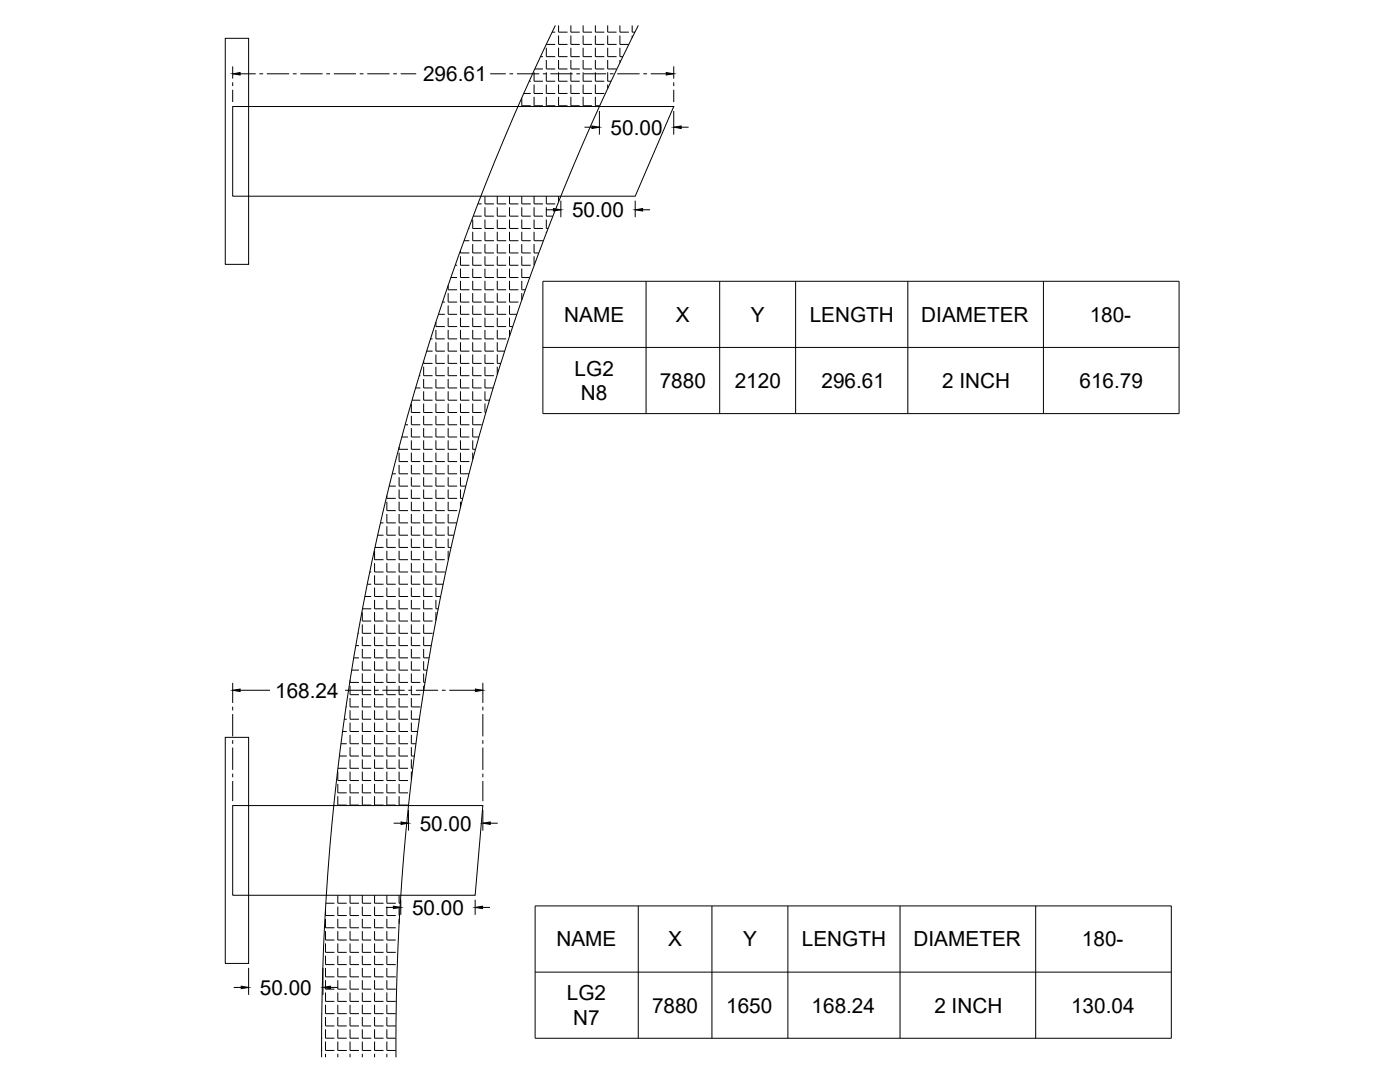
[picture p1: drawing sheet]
<svg xmlns="http://www.w3.org/2000/svg" width="279mm" height="216mm" viewBox="0 0 279 216" stroke-linecap="round" stroke-linejoin="round" font-family="sans-serif">
<!-- layer: 0 -->
<g fill="none" stroke="#000" stroke-width=".2">
<path d="M45 7.6h4.6v45.2h-4.6zM46.4 13.2v2.5M46.4 16.4v.8M46.4 17.9v2.5M47.9 14.7h3.1M51.8 14.7h.7M53.3 14.7h4.4M58.5 14.7h.7M59.9 14.7h4.5M65.1 14.7h.8M66.6 14.7h4.5M71.8 14.7h.7"/>
<path d="M73.3 14.7h4.4M78.5 14.7h.7M80 14.7h3.1M97.8 14.7h3.1M101.7 14.7h.7M103.2 14.7h4.4M104.1 19.5v1.6h1.8M104.5 18.7h1.4M105.6 16.2h.3M106.6 14.4v1.8h1.8M106.6 16.9v1.8h1.8M106.6 19.3v1.8h1.8"/>
<path d="M106.7 13.8h1.7M107.9 11.3h.5M108.4 14.7h.7M109 8.8l1.8 .1M109 9.5v1.8h1.8M109 12v1.8h1.8M109 14.4v1.8h1.8M109 16.9v1.8h1.8M109 19.3v1.8h1.8M109.8 14.7h4.5M110.2 6.4h.6M110.8 5.1a465.7 465.7 0 0 0-46.6 205.9"/>
<path d="M111.5 5.1v1.3h1.8M111.5 7.1v1.8h1.8M111.5 9.5v1.8h1.8M111.5 12v1.8h1.8M111.5 14.4v1.8h1.8M111.5 16.9v1.8h1.8M111.5 19.3v1.8h1.8M113.9 5.1v1.3h1.8M113.9 7.1v1.8h1.8M113.9 9.5v1.8h1.8M113.9 12v1.8h1.8M113.9 14.4v1.8h1.8"/>
<path d="M113.9 16.9v1.8h1.8M113.9 19.3v1.8h1.8M115 14.7h.8M116.4 5.1v1.3h1.8M116.4 7.1v1.8h1.8M116.4 9.5v1.8h1.8M116.4 12v1.8h1.8M116.4 14.4v1.8h1.8M116.4 16.9v1.8h1.8M116.4 19.3v1.8h1.8M116.5 14.7h4.5M118.8 5.1v1.3h1.8"/>
<path d="M118.8 7.1v1.8h1.8M118.8 9.5v1.8h1.8M118.8 12v1.8h1.8M118.8 14.4v1.8h1.8M118.8 16.9v1.8h1.8M118.8 19.3v1.8h.9M121.3 5.1v1.3h1.8M121.3 7.1v1.8h1.8M121.3 9.5v1.8h1.8M121.3 12v1.8h1.8M121.3 14.4v1.8h.7M121.3 16.9v.8"/>
<path d="M121.7 14.7h.7M123.2 14.7h4.4M123.7 5.1v1.3h1.8M123.7 7.1v1.8h1.8M123.7 9.5v1.8h.6M123.7 12v.5M126.2 5.1v1.3h.5M126.2 7.1v.4M127.4 5.1a450.9 450.9 0 0 0-48.4 205.9M128.4 14.7h.7M129.9 14.7h3.1M134.5 13.2v2.5"/>
<path d="M134.5 16.4v.8M134.5 17.9v2.5M46.4 21.3h88.1l-7.7 17.9h-80.4zM96.8 39.2v1.5h1.8M99.2 39.2v1.5h1.8M101.7 39.2v1.5h1.8M103.4 21.1h.1M104.1 39.2v1.5h1.8M106.6 39.2v1.5h1.8M109 39.2v1.5h1.8M111.5 39.2v1.1M116.6 25.4h1.5"/>
<path d="M119.6 22.1v4.8M134.5 22.1v4.8M135.9 25.4h1.5M89.4 56.9v.9h1.8M89.4 58.5v1.8h1.8M90 55.4h1.2M90.8 52.9h.4M91.9 50v.5h1.8M91.9 51.1v1.8h1.8M91.9 53.6v1.8h1.8M91.9 56v1.8h1.8M91.9 58.5v1.8h1.8"/>
<path d="M92.6 48h1.1M93.5 45.6h.2M94.3 43.8v1.8h1.8M94.3 46.3v1.7h1.8M94.3 48.7v1.8h1.8M94.3 51.1v1.8h1.8M94.3 53.6v1.8h1.8M94.3 56v1.8h1.8M94.3 58.5v1.8h1.8M94.4 43.1h1.7M95.4 40.7h.7M96.8 41.4v1.7h1.8"/>
<path d="M96.8 43.8v1.8h1.8M96.8 46.3v1.7h1.8M96.8 48.7v1.8h1.8M96.8 51.1v1.8h1.8M96.8 53.6v1.8h1.8M96.8 56v1.8h1.8M96.8 58.5v1.8h1.8M99.2 41.4v1.7h1.8M99.2 43.8v1.8h1.8M99.2 46.3v1.7h1.8M99.2 48.7v1.8h1.8M99.2 51.1v1.8h1.8"/>
<path d="M99.2 53.6v1.8h1.8M99.2 56v1.8h1.8M99.2 58.5v1.8h1.8M101.7 41.4v1.7h1.8M101.7 43.8v1.8h1.8M101.7 46.3v1.7h1.8M101.7 48.7v1.8h1.8M101.7 51.1v1.8h1.8M101.7 53.6v1.8h1.8M101.7 56v1.8h1.8M101.7 58.5v1.8h1.8M104.1 41.4v1.7h1.8"/>
<path d="M104.1 43.8v1.8h1.8M104.1 46.3v1.7h1.8M104.1 48.7v1.8h1.8M104.1 51.1v1.8h1.8M104.1 53.6v1.8h1.6M104.1 56v1.8h.7M104.1 58.5v1.4M106.6 41.4v1.7h1.8M106.6 43.8v1.8h1.8M106.6 46.3v1.7h1.8M106.6 48.7v1.8h.9M106.6 51.1v1.8"/>
<path d="M108.3 56.1h127v26.4h-127zM109 41.9h1.4M109 41.4v1.7h1.3M109 43.8v1.8h.4M109 46.3v.2M111.9 40v3.3M126.8 40v3.3M128.2 41.9h1.5M128.9 56.1v26.4M143.6 56.1v26.4M158.8 56.1v26.4M181.2 56.1v26.4"/>
<path d="M208.2 56.1v26.4M82.2 79.9h1.7M82.9 77.4h1M83.7 75h.2M84.6 72v.5h1.7M84.6 73.2v1.8h1.7M84.6 75.6v1.8h1.7M84.6 78.1v1.8h1.7M85.2 70.1h1.1M85.9 67.6h.4M87 64.3v.9h1.8M87 65.8v1.8h1.8"/>
<path d="M87 68.3v1.8h1.8M87 70.7v1.8h1.8M87 73.2v1.8h1.8M87 75.6v1.8h1.8M87 78.1v1.8h1.8M87.5 62.7h1.3M88.3 60.3h.5M89.4 60.9v1.8h1.8M89.4 63.4v1.8h1.8M89.4 65.8v1.8h1.8M89.4 68.3v1.8h1.8M89.4 70.7v1.8h1.8"/>
<path d="M89.4 73.2v1.8h1.8M89.4 75.6v1.8h1.8M89.4 78.1v1.8h1.8M91.9 60.9v1.8h1.8M91.9 63.4v1.8h1.8M91.9 65.8v1.8h1.8M91.9 68.3v1.8h1.8M91.9 70.7v1.8h1.8M91.9 73.2v1.8h1.8M91.9 75.6v1.8h1.8M91.9 78.1v1.8h1.8M94.3 60.9v1.8h1.8"/>
<path d="M94.3 63.4v1.8h1.8M94.3 65.8v1.8h1.8M94.3 68.3v1.8h1.8M94.3 70.7v1.8h1.8M94.3 73.2v1.8h1.8M94.3 75.6v1.8h1.8M94.3 78.1v1.8h1.8M96.8 60.9v1.8h1.8M96.8 63.4v1.8h1.8M96.8 65.8v1.8h1.8M96.8 68.3v1.8h1.8M96.8 70.7v1.8h1.8"/>
<path d="M96.8 73.2v1.8h1.8M96.8 75.6v1.8h1.6M96.8 78.1v1.8h.9M99.2 60.9v1.8h1.8M99.2 63.4v1.8h1.8M99.2 65.8v1.8h1.8M99.2 68.3v1.8h1.5M99.2 70.7v1.8h.7M99.2 73.2v1.5M101.7 60.9v1.8h1.4M101.7 63.4v1.8h.6M101.7 65.8v1.3"/>
<path d="M108.3 69.3h127M77.2 98.9v.5h1.8M77.7 97h1.3M78.3 94.5h.7M78.9 92.1h.1M79.7 89.2v.5h1.7M79.7 90.3v1.8h1.7M79.7 92.8v1.7h1.7M79.7 95.2v1.8h1.7M79.7 97.7v1.7h1.7M80.2 87.2h1.2M80.9 84.8h.5"/>
<path d="M82.1 80.5v1.8h1.8M82.1 83v1.8h1.8M82.1 85.4v1.8h1.8M82.1 87.9v1.8h1.8M82.1 90.3v1.8h1.8M82.1 92.8v1.7h1.8M82.1 95.2v1.8h1.8M82.1 97.7v1.7h1.8M84.6 80.5v1.8h1.7M84.6 83v1.8h1.7M84.6 85.4v1.8h1.7M84.6 87.9v1.8h1.7"/>
<path d="M84.6 90.3v1.8h1.7M84.6 92.8v1.7h1.7M84.6 95.2v1.8h1.7M84.6 97.7v1.7h1.7M87 80.5v1.8h1.8M87 83v1.8h1.8M87 85.4v1.8h1.8M87 87.9v1.8h1.8M87 90.3v1.8h1.8M87 92.8v1.7h1.8M87 95.2v1.8h1.8M87 97.7v1.7h1.8"/>
<path d="M89.4 80.5v1.8h1.8M89.4 83v1.8h1.8M89.4 85.4v1.8h1.8M89.4 87.9v1.8h1.8M89.4 90.3v1.8h1.8M89.4 92.8v1.7h1.8M89.4 95.2v1.8h1.8M89.4 97.7v1.7h1.8M91.9 80.5v1.8h1.8M91.9 83v1.8h1.8M91.9 85.4v1.8h1.8M91.9 87.9v1.8h1.8"/>
<path d="M91.9 90.3v1.8h1.8M91.9 92.8v1.7h1.7M91.9 95.2v1.8h1.1M91.9 97.7v1.7h.4M94.3 80.5v1.8h1.8M94.3 83v1.8h1.8M94.3 85.4v1.8h1.3M94.3 87.9v1.8h.6M94.3 90.3v1.4M96.8 80.5v1.8h.2M72.8 119h1.3M73.3 116.6h.8"/>
<path d="M73.8 114.1h.3M74.8 109.9v1.8h1.7M74.8 112.4v1.7h1.7M74.8 114.8v1.8h1.7M74.8 117.2v1.8h1.7M74.8 119.7v1.8h1.7M74.8 109.2h1.7M75.4 106.8h1.1M75.9 104.3h.6M76.5 101.9h.1M77.2 100.1v1.8h1.8M77.2 102.6v1.7h1.8"/>
<path d="M77.2 105v1.8h1.8M77.2 107.5v1.7h1.8M77.2 109.9v1.8h1.8M77.2 112.4v1.7h1.8M77.2 114.8v1.8h1.8M77.2 117.2v1.8h1.8M77.2 119.7v1.8h1.8M79.7 100.1v1.8h1.7M79.7 102.6v1.7h1.7M79.7 105v1.8h1.7M79.7 107.5v1.7h1.7M79.7 109.9v1.8h1.7"/>
<path d="M79.7 112.4v1.7h1.7M79.7 114.8v1.8h1.7M79.7 117.2v1.8h1.7M79.7 119.7v1.8h1.7M82.1 100.1v1.8h1.8M82.1 102.6v1.7h1.8M82.1 105v1.8h1.8M82.1 107.5v1.7h1.8M82.1 109.9v1.8h1.8M82.1 112.4v1.7h1.8M82.1 114.8v1.8h1.8M82.1 117.2v1.8h1.8"/>
<path d="M82.1 119.7v1.8h1.8M84.6 100.1v1.8h1.7M84.6 102.6v1.7h1.7M84.6 105v1.8h1.7M84.6 107.5v1.7h1.7M84.6 109.9v1.8h1.7M84.6 112.4v1.7h1.7M84.6 114.8v1.8h1.7M84.6 117.2v1.8h1.7M84.6 119.7v1.8h1.7M87 100.1v1.8h1.8M87 102.6v1.7h1.8"/>
<path d="M87 105v1.8h1.8M87 107.5v1.7h1.8M87 109.9v1.8h1.8M87 112.4v1.7h1.8M87 114.8v1.8h1.4M87 117.2v1.8h.9M87 119.7v1.8h.5M89.4 100.1v1.8h1.8M89.4 102.6v1.7h1.8M89.4 105v1.8h1.2M89.4 107.5v1.7h.6M89.4 111.7h.1"/>
<path d="M89.4 109.9v1.8M91.9 100.1v1.2M46.4 136.3v4M47.9 137.7h6M68.9 137.7h5.2M69.9 135.7v.5h1.7M69.9 136.8v1.8h1.7M69.9 139.3v1.8h1.7M70.2 133.7h1.4M70.6 131.3h1M71 128.8h.6M71.4 126.4h.2"/>
<path d="M72.3 122.1v1.8h1.8M72.3 124.6v1.8h1.8M72.3 127v1.8h1.8M72.3 129.5v1.8h1.8M72.3 131.9v1.8h1.8M72.3 134.4v1.8h1.8M72.3 136.8v1.8h1.8M72.3 139.3v1.8h1.8M72.3 121.5h1.8M74.8 122.1v1.8h1.7M74.8 124.6v1.8h1.7M74.8 127v1.8h1.7"/>
<path d="M74.8 129.5v1.8h1.7M74.8 131.9v1.8h1.7M74.8 134.4v1.8h1.7M74.8 136.8v1.8h1.7M74.8 139.3v1.8h1.7M74.8 137.7h.8M76.3 137.7h4.5M77.2 122.1v1.8h1.8M77.2 124.6v1.8h1.8M77.2 127v1.8h1.8M77.2 129.5v1.8h1.8M77.2 131.9v1.8h1.8"/>
<path d="M77.2 134.4v1.8h1.8M77.2 136.8v1.8h1.8M77.2 139.3v1.8h1.8M79.7 122.1v1.8h1.7M79.7 124.6v1.8h1.7M79.7 127v1.8h1.7M79.7 129.5v1.8h1.7M79.7 131.9v1.8h1.7M79.7 134.4v1.8h1.7M79.7 136.8v1.8h1.7M79.7 139.3v1.8h1.7M81.5 137.7h.7"/>
<path d="M82.1 122.1v1.8h1.8M82.1 124.6v1.8h1.8M82.1 127v1.8h1.8M82.1 129.5v1.8h1.8M82.1 131.9v1.8h1.8M82.1 134.4v1.8h1.8M82.1 136.8v1.8h1.8M82.1 139.3v1.8h1.8M83 137.7h4.4M84.6 122.1v1.8h1.7M84.6 124.6v1.8h1.7M84.6 127v1.8h1.5"/>
<path d="M84.6 129.5v1.8h1M84.6 131.9v1.8h.6M84.6 134.4v1.8h.2M84.6 136.8v1M87 122.1v1.7M88.2 137.7h.7M89.7 137.7h5.2M96.4 136.3v4M45 147.1h4.6v45.1h-4.6zM46.4 141v.7M46.4 142.5v4.4M46.4 147.7v.7"/>
<path d="M46.4 149.2v4.4M46.4 154.4v.7M46.4 155.8v4.1M67.4 154v1.7h1.8M67.4 156.4v1.8h1.8M67.4 158.9v1.7h1.8M67.4 153.3h1.8M67.7 150.9h1.5M68 148.4h1.2M68.4 146h.8M68.7 143.5h.5M69.1 141.1h.1"/>
<path d="M69.9 141.7v1.8h1.7M69.9 144.2v1.8h1.7M69.9 146.6v1.8h1.7M69.9 149.1v1.8h1.7M69.9 151.5v1.8h1.7M69.9 154v1.7h1.7M69.9 156.4v1.8h1.7M69.9 158.9v1.7h1.7M72.3 141.7v1.8h1.8M72.3 144.2v1.8h1.8M72.3 146.6v1.8h1.8M72.3 149.1v1.8h1.8"/>
<path d="M72.3 151.5v1.8h1.8M72.3 154v1.7h1.8M72.3 156.4v1.8h1.8M72.3 158.9v1.7h1.8M74.8 141.7v1.8h1.7M74.8 144.2v1.8h1.7M74.8 146.6v1.8h1.7M74.8 149.1v1.8h1.7M74.8 151.5v1.8h1.7M74.8 154v1.7h1.7M74.8 156.4v1.8h1.7M74.8 158.9v1.7h1.7"/>
<path d="M77.2 141.7v1.8h1.8M77.2 144.2v1.8h1.8M77.2 146.6v1.8h1.8M77.2 149.1v1.8h1.8M77.2 151.5v1.8h1.8M77.2 154v1.7h1.8M77.2 156.4v1.8h1.8M77.2 158.9v1.7h1.8M79.7 141.7v1.8h1.7M79.7 144.2v1.8h1.7M79.7 146.6v1.8h1.7M79.7 149.1v1.8h1.7"/>
<path d="M79.7 151.5v1.8h1.7M79.7 154v1.7h1.7M79.7 156.4v1.8h1.7M79.7 158.9v1.7h1.7M82.1 141.7v1.8h1.6M82.1 144.2v1.8h1.2M82.1 146.6v1.8h.9M82.1 149.1v1.8h.6M82.1 151.5v1.8h.3M82.1 154v1.6M96.4 141v.7M96.4 142.5v4.4"/>
<path d="M96.4 147.7v.7M96.4 149.2v4.4M96.4 154.4v.7M96.4 155.8v4.1M46.4 160.7h50l-1.6 17.9h-48.4zM66.6 160.6h.1M67.4 178.6v1.6h1.8M69.9 178.6v1.6h1.7M72.3 178.6v1.6h1.8M74.8 178.6v1.6h1.7M77.2 178.6v1.6h1.8M78.6 164.3h1.4"/>
<path d="M79.7 178.6v1.6h.2M80 179.5v3M81.5 161.6v4.1M94.8 179.5v3M96.4 161.6v4.1M97.8 164.3h1.5M46.7 197h1.4M49.6 193.1v5.4M64.3 199.8h.1M64.5 193.1v5.4M65 181.2v1.5h1.7M65 183.3v1.8h1.7"/>
<path d="M65 185.8v1.8h1.7M65 188.2v1.8h1.7M65 190.7v1.8h1.7M65 193.1v1.8h1.7M65 195.6v1.8h1.7M65 198v1.8h1.7M65 180.2h1.7M65.9 197h1.5M67.4 180.9v1.8h1.8M67.4 183.3v1.8h1.8M67.4 185.8v1.8h1.8M67.4 188.2v1.8h1.8"/>
<path d="M67.4 190.7v1.8h1.8M67.4 193.1v1.8h1.8M67.4 195.6v1.8h1.8M67.4 198v1.8h1.8M69.9 180.9v1.8h1.7M69.9 183.3v1.8h1.7M69.9 185.8v1.8h1.7M69.9 188.2v1.8h1.7M69.9 190.7v1.8h1.7M69.9 193.1v1.8h1.7M69.9 195.6v1.8h1.7M69.9 198v1.8h1.7"/>
<path d="M72.3 180.9v1.8h1.8M72.3 183.3v1.8h1.8M72.3 185.8v1.8h1.8M72.3 188.2v1.8h1.8M72.3 190.7v1.8h1.8M72.3 193.1v1.8h1.8M72.3 195.6v1.8h1.8M72.3 198v1.8h1.8M74.8 180.9v1.8h1.7M74.8 183.3v1.8h1.7M74.8 185.8v1.8h1.7M74.8 188.2v1.8h1.7"/>
<path d="M74.8 190.7v1.8h1.7M74.8 193.1v1.8h1.7M74.8 195.6v1.8h1.7M74.8 198v1.8h1.7M77 181.1h1.5M77.2 180.9v1.8h1.8M77.2 183.3v1.8h1.8M77.2 185.8v1.8h1.8M77.2 188.2v1.8h1.8M77.2 190.7v1.8h1.8M77.2 193.1v1.8h1.8M77.2 195.6v1.8h1.8"/>
<path d="M77.2 198v1.8h1.8M79.7 180.9v1.8M79.7 183.3v1M96.3 181.1h1.5M106.8 180.8h127v26.4h-127zM106.8 194h127M127.4 180.8v26.4M142.1 180.8v26.4M157.2 180.8v26.4M179.6 180.8v26.4M206.7 180.8v26.4M64.2 207.2h.1"/>
<path d="M64.2 209.6h.1M64.2 204.7h.1M64.2 202.3h.1M65 200.5v1.8h1.7M65 202.9v1.8h1.7M65 205.4v1.8h1.7M65 207.8v1.8h1.7M65 210.3v.7M67.4 200.5v1.8h1.8M67.4 202.9v1.8h1.8M67.4 205.4v1.8h1.8M67.4 207.8v1.8h1.8"/>
<path d="M67.4 210.3v.7M69.9 200.5v1.8h1.7M69.9 202.9v1.8h1.7M69.9 205.4v1.8h1.7M69.9 207.8v1.8h1.7M69.9 210.3v.7M72.3 200.5v1.8h1.8M72.3 202.9v1.8h1.8M72.3 205.4v1.8h1.8M72.3 207.8v1.8h1.8M72.3 210.3v.7M74.8 200.5v1.8h1.7"/>
<path d="M74.8 202.9v1.8h1.7M74.8 205.4v1.8h1.7M74.8 207.8v1.8h1.7M74.8 210.3v.7M77.2 200.5v1.8h1.8M77.2 202.9v1.8h1.8M77.2 205.4v1.8h1.8M77.2 207.8v1.8h1.8M77.2 210.3v.7"/>
</g>
<g fill="#000" stroke="#000" stroke-width=".2">
<path d="M46.4 14.7l1.5-.2v.5zM133 14.5l1.5 .2-1.5 .3zM118.1 25.1l1.5 .3-1.5 .2zM134.5 25.4l1.4-.3v.5zM110.4 41.6l1.5 .3-1.5 .2zM126.8 41.9l1.4-.3v.5zM46.4 137.7l1.5-.2v.5zM94.9 137.5l1.5 .2-1.5 .3zM80 164l1.5 .3-1.5 .2zM96.4 164.3l1.4-.3v.5zM48.1 196.8l1.5 .2-1.5 .3zM64.5 197l1.4-.2v.5z"/>
<path d="M78.5 180.8l1.5 .3-1.5 .2zM94.8 181.1l1.5-.3v.5z"/>
</g>
<g font-size="4.1">
<text x="84.4" y="16.2">296.61</text>
<text x="121.9" y="26.8">50.00</text>
<text x="114.2" y="43.3">50.00</text>
<text x="112.6" y="64.2">NAME</text>
<text x="134.9" y="64.2">X</text>
<text x="149.8" y="64.2">Y</text>
<text x="161.6" y="64.2">LENGTH</text>
<text x="183.9" y="64.2">DIAMETER</text>
<text x="217.5" y="64.2">180-</text>
<text x="114.7" y="74.9">LG2</text>
<text x="131.7" y="77.4">7880</text>
<text x="146.6" y="77.4">2120</text>
<text x="164" y="77.4">296.61</text>
<text x="188" y="77.4">2 INCH</text>
<text x="215.4" y="77.4">616.79</text>
<text x="115.9" y="79.9">N8</text>
<text x="54.9" y="139.2">168.24</text>
<text x="83.8" y="165.7">50.00</text>
<text x="82.2" y="182.5">50.00</text>
<text x="111.1" y="188.9">NAME</text>
<text x="133.3" y="188.9">X</text>
<text x="148.3" y="188.9">Y</text>
<text x="160" y="188.9">LENGTH</text>
<text x="182.3" y="188.9">DIAMETER</text>
<text x="215.9" y="188.8">180-</text>
<text x="51.9" y="198.5">50.00</text>
<text x="113.1" y="199.6">LG2</text>
<text x="130.1" y="202">7880</text>
<text x="144.9" y="202">1650</text>
<text x="162" y="202">168.24</text>
<text x="186.5" y="202.1">2 INCH</text>
<text x="213.8" y="202">130.04</text>
<text x="114.4" y="204.6">N7</text>
</g>
</svg>
